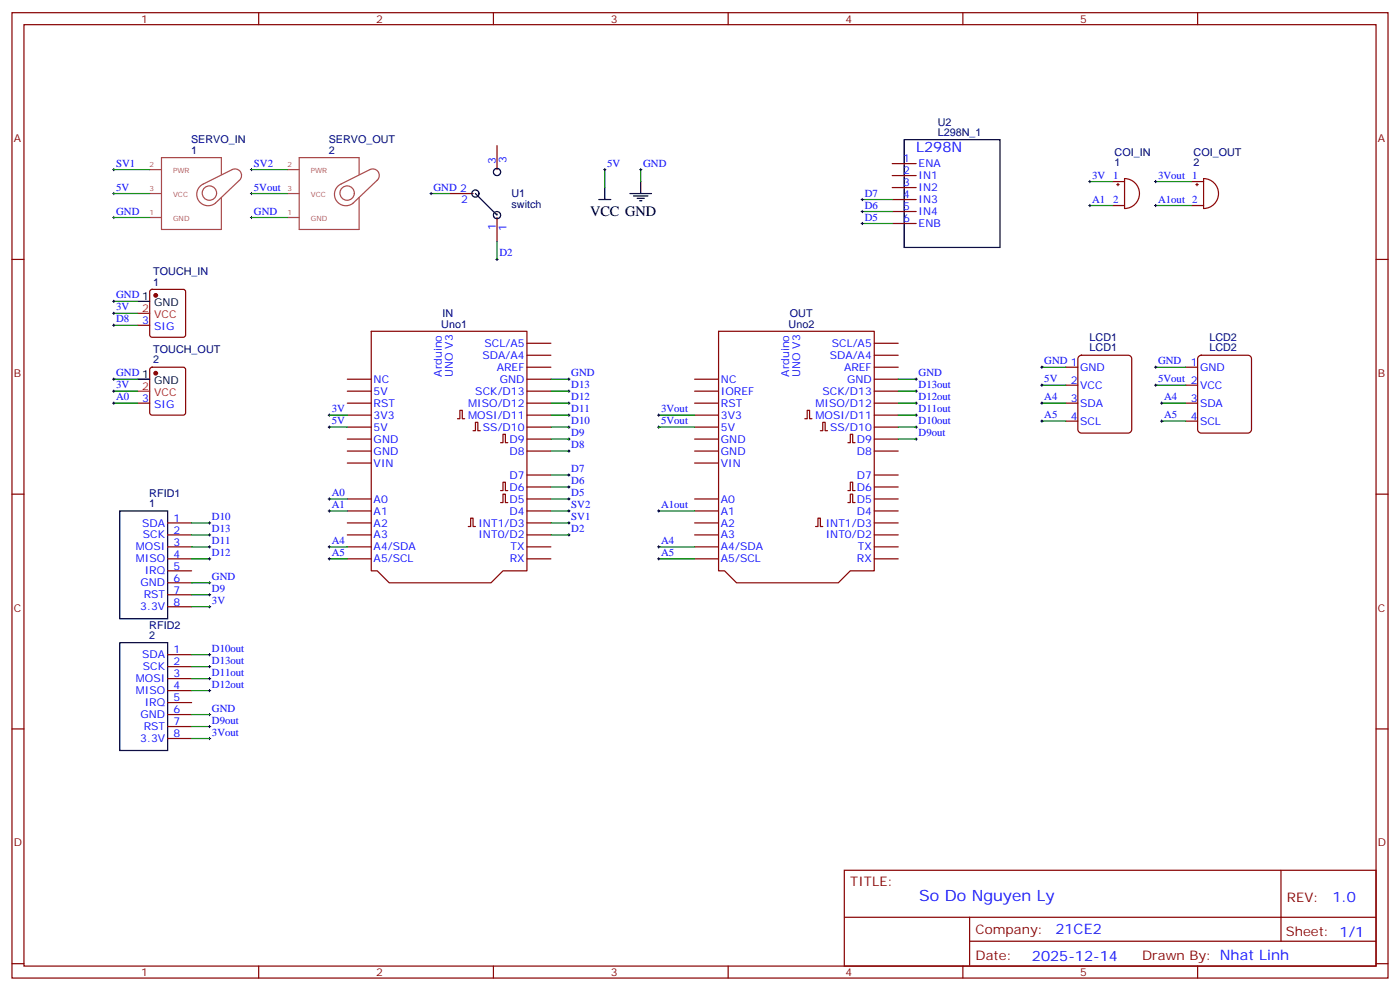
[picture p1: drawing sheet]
<svg xmlns="http://www.w3.org/2000/svg" width="412mm" height="292mm" viewBox="0 0 412 292" stroke-linecap="round" stroke-linejoin="round" font-family="sans-serif">
<g fill="none" stroke="#870000" stroke-width=".35">
<path d="M3.5 3.7h405.4v284.4h-405.4zM7.1 7.3h398.2v277.3h-398.2zM76.2 3.7v3.6M145.3 3.7v3.6M214.5 3.7v3.6M283.6 3.7v3.6M352.8 3.7v3.6M132.3 57h7M146.4 42.9v7.1M262.8 48.2h7.1M262.8 51.7h7.1M262.8 55.2h7.1"/>
<path d="M262.8 58.8h7.1M327.7 53.5h3.6M351 53.5h3.5M3.5 76.4h3.6M146.4 64.1v7M262.8 62.3h7.1M262.8 65.8h7.1M327.7 60.5h3.6M351 60.5h3.5M405.3 76.4h3.6M40.6 95.8h3.5M44.3 85.4l.5-.2h9.2l.5 .2 .2 .5v12.7l-.3 .5-.4 .2h-9.2l-.5-.2-.2-.5v-12.7z"/>
<path d="M109.4 97.6h45.8v70.5h-7l-3.6 3.6h-29.9l-3.6-3.6h-1.7zM211.7 97.6h45.8v70.5h-7l-3.6 3.6h-29.9l-3.6-3.6h-1.7zM40.6 118.7h3.5M44.3 108.4l.5-.2h9.2l.5 .2 .2 .5v12.7l-.3 .5-.4 .2h-9.2l-.5-.3-.2-.4v-12.7zM102.3 111.7h7.1M102.3 115.2h7.1M102.3 118.7h7.1M155.2 111.7h7.1M155.2 115.2h7.1M155.2 118.7h7.1M155.2 108.2h7.1M155.2 104.6h7.1"/>
<path d="M155.2 101.1h7.1M204.6 111.7h7.1M204.6 115.2h7.1M204.6 118.7h7.1M257.5 111.7h7.1M257.5 115.2h7.1M257.5 118.7h7.1M257.5 108.2h7.1M257.5 104.6h7.1M257.5 101.1h7.1M314 118.7h3.5M314 108.2h3.5"/>
<path d="M314 113.5h3.5M317.7 105.1l.9-.5h13.7l.9 .5 .2 .6v20.8l-.5 .9-.6 .2h-13.7l-.9-.5-.2-.6v-20.8zM349.2 118.7h3.6M349.2 108.2h3.6M349.2 113.5h3.6M353 105.1l.8-.5h13.8l.8 .5 .3 .6v20.8l-.5 .9-.6 .2h-13.8l-.8-.5-.2-.6v-20.8zM102.3 122.3h7.1M102.3 125.8h7.1M102.3 129.3h7.1M102.3 132.9h7.1M102.3 136.4h7.1M134.8 123.3h.7v-2.4h.7v2.4h.7"/>
<path d="M139.3 126.9h.8v-2.5h.7v2.5h.7M147.5 130.4h.7v-2.5h.7v2.5h.7M155.2 122.3h7.1M155.2 125.8h7.1M155.2 129.3h7.1M155.2 132.9h7.1M155.2 139.9h7.1M204.6 122.3h7.1M204.6 125.8h7.1M204.6 129.3h7.1M204.6 132.9h7.1M204.6 136.4h7.1"/>
<path d="M237.1 123.3h.7v-2.4h.7v2.4h.7M241.7 126.9h.7v-2.5h.7v2.5h.7M249.8 130.4h.7v-2.5h.7v2.5h.7M257.5 122.3h7.1M257.5 125.8h7.1M257.5 129.3h7.1M257.5 132.9h7.1M257.5 139.9h7.1M314 124h3.5M349.2 124h3.6M3.5 145.6h3.6M49.4 154h7"/>
<path d="M49.4 157.6h7M102.3 147h7.1M102.3 150.5h7.1M102.3 154h7.1M102.3 157.6h7.1M137.9 155.1h.7v-2.5h.7v2.5h.8M147.5 148h.7v-2.4h.7v2.4h.7M147.5 144.5h.7v-2.5h.7v2.5h.7M155.2 147h7.1M155.2 150.5h7.1M155.2 154h7.1M155.2 157.6h7.1"/>
<path d="M155.2 143.4h7.1M204.6 147h7.1M204.6 150.5h7.1M204.6 154h7.1M204.6 157.6h7.1M240.2 155.1h.7v-2.5h.8v2.5h.7M249.8 148h.7v-2.4h.7v2.4h.7M249.8 144.5h.7v-2.5h.7v2.5h.7M257.5 147h7.1M257.5 150.5h7.1M257.5 154h7.1M257.5 157.6h7.1"/>
<path d="M257.5 143.4h7.1M405.3 145.6h3.6M49.4 161.1h7M49.4 164.6h7M49.4 168.1h7M49.4 171.7h7M49.4 175.2h7M49.4 178.7h7M102.3 161.1h7.1M102.3 164.6h7.1M155.2 161.1h7.1M155.2 164.6h7.1"/>
<path d="M204.6 161.1h7.1M204.6 164.6h7.1M257.5 161.1h7.1M257.5 164.6h7.1M49.4 192.8h7M49.4 196.4h7M49.4 199.9h7M3.5 214.7h3.6M49.4 203.4h7M49.4 206.9h7M49.4 210.5h7M49.4 214h7"/>
<path d="M49.4 217.5h7M405.3 214.7h3.6M248.7 256.3h156.6v28.3h-156.6zM377.3 256.4v20.8M248.7 270.2h156.5M285.6 277.2h119.6M285.6 270.2v14.1M3.5 283.8h3.6M76.2 284.6v3.5M145.3 284.6v3.5M214.5 284.6v3.5M283.6 284.6v3.5"/>
<path d="M352.8 284.6v3.5M405.3 283.8h3.6"/>
</g>
<g fill="none" stroke="#008700" stroke-width=".35">
<path d="M33.5 50h10.6M33.5 57h10.6M74.1 50h10.6M74.1 57h10.6M127 57h5.3M178.2 50v5.2M188.7 50v3.5M254 58.8h8.8M321 53.5h6.7M340.4 53.5h10.6M33.5 64.1h10.6M74.1 64.1h10.6"/>
<path d="M146.4 71.1v5.3M254 65.8h8.8M254 62.3h8.8M321 60.5h6.7M340.4 60.5h10.6M33.5 88.8h7.1M33.5 92.3h7.1M33.5 95.8h7.1M33.5 111.7h7.1M33.5 118.7h7.1M33.5 115.2h7.1M162.3 111.7h5.3"/>
<path d="M162.3 118.7h5.3M162.3 115.2h5.3M264.6 111.7h5.3M264.6 118.7h5.3M264.6 115.2h5.3M306.9 108.2h7.1M306.9 113.5h7.1M306.9 118.7h7.1M340.4 108.2h8.8M340.4 113.5h8.8M342.2 118.7h7M97 122.3h5.3"/>
<path d="M97 125.8h5.3M162.3 122.3h5.3M162.3 125.8h5.3M162.3 132.9h5.3M162.3 129.3h5.3M162.3 139.9h5.3M194 122.3h10.6M194 125.8h10.6M264.6 122.3h5.3M264.6 125.8h5.3M264.6 129.3h5.3M306.9 124h7.1"/>
<path d="M342.2 124h7M56.4 154h5.3M56.4 157.6h5.3M97 150.5h5.3M97 147h5.3M162.3 150.5h5.3M162.3 154h5.3M162.3 147h5.3M162.3 157.6h5.3M162.3 143.4h5.3M194 150.5h10.6M56.4 171.7h5.3"/>
<path d="M56.4 178.7h5.3M56.4 175.2h5.3M56.4 164.6h5.3M56.4 161.1h5.3M97 161.1h5.3M97 164.6h5.3M194 164.6h10.6M194 161.1h10.6M56.4 192.8h5.3M56.4 196.4h5.3M56.4 199.9h5.3M56.4 210.5h5.3"/>
<path d="M56.4 217.5h5.3M56.4 203.4h5.3M56.4 214h5.3"/>
</g>
<g fill="none" stroke="#000" stroke-width=".29">
<path d="M33.2 50h.7M33.2 57h.7M33.5 49.6v.7M33.5 56.7v.7M73.7 50h.7M73.7 57h.7M74.1 49.6v.7M74.1 56.7v.7M126.6 57h.8M127 56.7v.7M177.8 50h.7M178.2 49.6v.7"/>
<path d="M188.4 50h.7M188.7 49.6v.7M253.6 58.8h.8M254 58.4v.7M320.7 53.5h.7M321 53.1v.7M340.1 53.5h.7M340.4 53.1v.7M33.2 64.1h.7M33.5 63.7v.7M73.7 64.1h.7M74.1 63.7v.7"/>
<path d="M146 76.4h.8M146.4 76.1v.7M253.6 62.3h.8M253.6 65.8h.8M254 61.9v.8M254 65.5v.7M320.7 60.5h.7M321 60.2v.7M340.1 60.5h.7M340.4 60.2v.7M33.2 88.8h.7M33.2 92.3h.7"/>
<path d="M33.2 95.8h.7M33.5 88.4v.7M33.5 91.9v.7M33.5 95.5v.7M33.2 111.7h.7M33.2 115.2h.7M33.2 118.7h.7M33.5 111.3v.7M33.5 114.9v.7M33.5 118.4v.7M167.2 111.7h.7M167.2 115.2h.7"/>
<path d="M167.2 118.7h.7M167.6 111.3v.7M167.6 114.9v.7M167.6 118.4v.7M269.5 111.7h.7M269.5 115.2h.7M269.5 118.7h.7M269.9 111.3v.7M269.9 114.9v.7M269.9 118.4v.7M306.6 113.5h.7M306.6 108.2h.7"/>
<path d="M306.6 118.7h.7M306.9 107.8v.7M306.9 113.1v.7M306.9 118.4v.7M340.1 113.5h.7M340.1 108.2h.7M340.4 107.8v.7M340.4 113.1v.7M341.8 118.7h.7M342.2 118.4v.7M96.7 122.3h.7M96.7 125.8h.7"/>
<path d="M97 121.9v.7M97 125.4v.8M167.2 122.3h.7M167.2 125.8h.7M167.2 132.9h.7M167.2 129.3h.7M167.2 139.9h.7M167.6 121.9v.7M167.6 125.4v.8M167.6 129v.7M167.6 132.5v.7M167.6 139.6v.7"/>
<path d="M193.7 122.3h.7M193.7 125.8h.7M194 121.9v.7M194 125.4v.8M269.5 122.3h.7M269.5 125.8h.7M269.5 129.3h.7M269.9 121.9v.7M269.9 125.4v.8M269.9 129v.7M306.6 124h.7M306.9 123.7v.7"/>
<path d="M341.8 124h.7M342.2 123.7v.7M61.4 154h.7M61.4 157.6h.7M61.7 153.7v.7M61.7 157.2v.7M96.7 150.5h.7M96.7 147h.7M97 146.6v.7M97 150.1v.7M167.2 150.5h.7M167.2 154h.7"/>
<path d="M167.2 147h.7M167.2 157.6h.7M167.2 143.4h.7M167.6 143.1v.7M167.6 146.6v.7M167.6 150.1v.7M167.6 153.7v.7M167.6 157.2v.7M193.7 150.5h.7M194 150.1v.7M61.4 171.7h.7M61.4 178.7h.7"/>
<path d="M61.4 161.1h.7M61.4 164.6h.7M61.4 175.2h.7M61.7 160.7v.7M61.7 164.3v.7M61.7 171.3v.7M61.7 174.8v.7M61.7 178.4v.7M96.7 161.1h.7M96.7 164.6h.7M97 160.7v.7M97 164.3v.7"/>
<path d="M193.7 161.1h.7M193.7 164.6h.7M194 160.7v.7M194 164.3v.7M61.4 192.8h.7M61.4 196.4h.7M61.4 199.9h.7M61.7 192.5v.7M61.7 196v.7M61.7 199.5v.7M61.4 210.5h.7M61.4 217.5h.7"/>
<path d="M61.4 203.4h.7M61.4 214h.7M61.7 203.1v.7M61.7 210.1v.7M61.7 213.6v.7M61.7 217.2v.7"/>
</g>
<g fill="none" stroke="#000" stroke-width=".35">
<path d="M140.1 57l6.3 6.4v-.4M176.4 58.8h3.5M178.2 55.2v3.6M185.6 57h6.3M186.6 57.7h4.3M187.7 58.4h2.1M188.4 59.1h.7M188.7 53.5v3.5M266.3 41.1h28.3v31.8h-28.3zM40.6 88.8h3.5M40.6 111.7h3.5M35.3 150.5h14.1v31.7h-14.1z"/>
<path d="M35.3 189.3h14.1v31.8h-14.1z"/>
<circle cx="140.1" cy="57" r="1.06"/>
<circle cx="146.4" cy="50.7" r="1.06"/>
<circle cx="146.4" cy="63.4" r="1.06"/>
</g>
<g fill="none" stroke="#a64a4a" stroke-width=".35">
<path d="M44.1 50h3.5M44.1 57h3.5M58.8 55l1.1-.8 8.5-4.2a1.92 1.92 0 0 1 2.4 .6 1.92 1.92 0 0 1-.3 2.5l-7.1 6.7a3.4 3.4 0 0 1-4.5-.3 3.4 3.4 0 0 1-.1-4.5zM65.2 51.4v-5h-17.6v21.2h17.6v-9.4M84.7 50h3.4M84.7 57h3.4M99.4 55l1.1-.8 8.5-4.2a1.92 1.92 0 0 1 2.4 .6 1.92 1.92 0 0 1-.3 2.5l-7.1 6.7a3.4 3.4 0 0 1-4.6-.3 3.4 3.4 0 0 1 0-4.5zM105.8 51.4v-5h-17.7v21.2h17.7v-9.4M44.1 64.1h3.5M84.7 64.1h3.4"/>
<circle cx="61.7" cy="56.9" r="2.12"/>
<circle cx="102.3" cy="56.9" r="2.12"/>
</g>
<g fill="#870000" stroke="#870000" stroke-width=".35">
<circle cx="45.9" cy="87" r=".53"/>
<circle cx="45.9" cy="109.9" r=".53"/>
</g>
<path d="M40.6 92.3h3.5M40.6 115.2h3.5" fill="none" stroke="#f00" stroke-width=".35"/>
<path d="M329 54.4h.7M329.3 54v.7M331.3 52.6a4.4 4.4 0 0 1 4.4 4.4 4.4 4.4 0 0 1-4.4 4.4zM352.2 54.4h.8M352.6 54v.7M354.5 52.6a4.4 4.4 0 0 1 4.4 4.4 4.4 4.4 0 0 1-4.4 4.4z" fill="none" stroke="#a10000" stroke-width=".35"/>
<text font-size="4.6" fill="#00f" x="270.8" y="265.4">So Do Nguyen Ly</text>
<g font-size="4.2" fill="#00f">
<text x="269.9" y="44.7">L298N</text>
<text x="392.5" y="265.6">1.0</text>
<text x="310.9" y="275.2">21CE2</text>
<text x="304" y="283">2025-12-14</text>
</g>
<text font-size="4.2" x="173.8" y="63.7">VCC GND</text>
<g font-size="3.9" fill="#800">
<text x="250.5" y="260.9">TITLE:</text>
<text x="379.1" y="265.6">REV:</text>
<text x="287.4" y="275.1">Company:</text>
<text x="378.7" y="275.7">Sheet: 1/1</text>
<text x="287.4" y="282.8">Date:</text>
<text x="336.4" y="282.9">Drawn By: Nhat Linh</text>
</g>
<g font-size="3.2" fill="#800">
<text x="41.6" y="6.7">1</text>
<text x="110.8" y="6.7">2</text>
<text x="179.9" y="6.7">3</text>
<text x="249.1" y="6.7">4</text>
<text x="318.2" y="6.7">5</text>
<text x="4.1" y="41.8">A</text>
<text x="405.9" y="41.8">A</text>
<text x="4.1" y="111">B</text>
<text x="405.9" y="111">B</text>
<text x="4.1" y="180.1">C</text>
<text x="405.9" y="180.1">C</text>
<text x="4.1" y="249.3">D</text>
<text x="405.9" y="249.3">D</text>
<text x="41.6" y="287.5">1</text>
<text x="110.8" y="287.5">2</text>
<text x="179.9" y="287.5">3</text>
<text x="249.1" y="287.5">4</text>
<text x="318.2" y="287.5">5</text>
</g>
<g font-size="3.2" fill="#000080">
<text x="276.2" y="40.1">L298N_1</text>
<text x="276.2" y="37">U2</text>
<text x="56.3" y="42.1">SERVO_IN</text>
<text x="56.3" y="45.4">1</text>
<text x="96.8" y="42.1">SERVO_OUT</text>
<text x="96.8" y="45.4">2</text>
<text x="328.3" y="45.9">COI_IN</text>
<text x="351.6" y="45.9">COI_OUT</text>
<text x="328.3" y="48.9">1</text>
<text x="351.6" y="48.9">2</text>
<text x="150.7" y="58.1">U1</text>
<text x="150.7" y="61.4">switch</text>
<text x="45.2" y="80.9">TOUCH_IN</text>
<text x="45.2" y="84.1">1</text>
<text x="130.4" y="93.2">IN</text>
<text x="232.7" y="93.2">OUT</text>
<text x="130" y="96.5">Uno1</text>
<text x="232.3" y="96.5">Uno2</text>
<text x="321" y="100.3">LCD1</text>
<text x="356.2" y="100.3">LCD2</text>
<text x="45.2" y="107">2</text>
<text x="45.2" y="103.9">TOUCH_OUT</text>
<text x="321" y="103.4">LCD1</text>
<text x="356.2" y="103.4">LCD2</text>
<text x="44" y="149.4">1</text>
<text x="44" y="146.4">RFID1</text>
<text x="44" y="185.3">RFID2</text>
<text x="44" y="188.2">2</text>
</g>
<g font-size="3.2" fill="#00f">
<text x="266.1" y="47.8">1</text>
<text x="34.2" y="49.1">SV1</text>
<text x="74.8" y="49.1">SV2</text>
<text x="146" y="48.2" transform="rotate(-90 146 48.2)">3</text>
<text x="149.2" y="48.1" transform="rotate(-90 149.2 48.1)">3</text>
<text x="178.9" y="49.1">5V</text>
<text x="189.4" y="49.1">GND</text>
<text x="266.1" y="51.4">2</text>
<text x="270.6" y="49.2">ENA</text>
<text x="270.6" y="52.8">IN1</text>
<text x="321.7" y="52.6">3V</text>
<text x="327.9" y="52.8">1</text>
<text x="341.1" y="52.6">3Vout 1</text>
<text x="34.2" y="56.1">5V</text>
<text x="74.8" y="56.1">5Vout</text>
<text x="127.7" y="56.1">GND 2</text>
<text x="135.8" y="59.8">2</text>
<text x="254.7" y="57.9">D7</text>
<text x="266.1" y="54.9">3</text>
<text x="266.1" y="58.4">4</text>
<text x="270.6" y="56.3">IN2</text>
<text x="270.6" y="59.8">IN3</text>
<text x="321.7" y="59.7">A1</text>
<text x="327.9" y="59.8">2</text>
<text x="341.1" y="59.7">A1out 2</text>
<text x="34.2" y="63.2">GND</text>
<text x="74.8" y="63.2">GND</text>
<text x="254.7" y="61.4">D6</text>
<text x="254.7" y="64.9">D5</text>
<text x="266.1" y="61.9">5</text>
<text x="266.1" y="65.5">6</text>
<text x="270.6" y="63.4">IN4</text>
<text x="146" y="67.8" transform="rotate(-90 146 67.8)">1</text>
<text x="149.2" y="67.9" transform="rotate(-90 149.2 67.9)">1</text>
<text x="270.6" y="66.9">ENB</text>
<text x="147.1" y="75.5">D2</text>
<text x="34.2" y="87.9">GND 1</text>
<text x="34.2" y="91.4">3V</text>
<text x="34.2" y="94.9">D8</text>
<text x="41.9" y="95.5">3</text>
<text x="45.4" y="97.2">SIG</text>
<text x="142.1" y="105.7">SDA/A4</text>
<text x="142.7" y="102.2">SCL/A5</text>
<text x="244.4" y="105.7">SDA/A4</text>
<text x="245" y="102.2">SCL/A5</text>
<text x="307.6" y="107.3">GND 1</text>
<text x="341.1" y="107.3">GND</text>
<text x="350.8" y="107.8">1</text>
<text x="34.2" y="110.8">GND 1</text>
<text x="110.1" y="112.7">NC</text>
<text x="130.2" y="111" transform="rotate(-90 130.2 111)">Arduino</text>
<text x="133.3" y="111" transform="rotate(-90 133.3 111)">UNO V3</text>
<text x="146.3" y="109.2">AREF</text>
<text x="147.2" y="112.7">GND</text>
<text x="168.3" y="110.8">GND</text>
<text x="212.4" y="112.7">NC</text>
<text x="232.5" y="111" transform="rotate(-90 232.5 111)">Arduino</text>
<text x="235.7" y="111" transform="rotate(-90 235.7 111)">UNO V3</text>
<text x="248.6" y="109.2">AREF</text>
<text x="249.5" y="112.7">GND</text>
<text x="270.6" y="110.8">GND</text>
<text x="307.6" y="112.6">5V</text>
<text x="315.5" y="113.1">2</text>
<text x="318.2" y="109.2">GND</text>
<text x="341.1" y="112.6">5Vout 2</text>
<text x="353.5" y="109.2">GND</text>
<text x="34.2" y="114.3">3V</text>
<text x="34.2" y="117.9">A0</text>
<text x="41.9" y="118.4">3</text>
<text x="110.1" y="116.3">5V</text>
<text x="110.1" y="119.8">RST</text>
<text x="137.9" y="119.8">MISO/D12</text>
<text x="140" y="116.3">SCK/D13</text>
<text x="168.3" y="117.9">D12</text>
<text x="168.3" y="114.3">D13</text>
<text x="212.4" y="116.3">IOREF</text>
<text x="212.4" y="119.8">RST</text>
<text x="240.2" y="119.8">MISO/D12</text>
<text x="242.3" y="116.3">SCK/D13</text>
<text x="270.6" y="114.3">D13out</text>
<text x="270.6" y="117.9">D12out</text>
<text x="307.6" y="117.9">A4</text>
<text x="315.5" y="118.4">3</text>
<text x="318.2" y="114.5">VCC</text>
<text x="318.2" y="119.8">SDA</text>
<text x="342.9" y="117.9">A4</text>
<text x="350.8" y="118.4">3</text>
<text x="353.5" y="114.5">VCC</text>
<text x="353.5" y="119.8">SDA</text>
<text x="45.4" y="120.2">SIG</text>
<text x="97.7" y="121.4">3V</text>
<text x="97.7" y="124.9">5V</text>
<text x="110.1" y="123.3">3V3</text>
<text x="137.9" y="123.3">MOSI/D11</text>
<text x="168.3" y="124.9">D10</text>
<text x="168.3" y="121.4">D11</text>
<text x="194.7" y="124.9">5Vout</text>
<text x="194.7" y="121.4">3Vout</text>
<text x="212.4" y="123.3">3V3</text>
<text x="240.2" y="123.3">MOSI/D11</text>
<text x="270.6" y="121.4">D11out</text>
<text x="270.6" y="124.9">D10out</text>
<text x="307.6" y="123.2">A5</text>
<text x="315.5" y="123.7">4</text>
<text x="318.2" y="125.1">SCL</text>
<text x="342.9" y="123.2">A5</text>
<text x="350.8" y="123.7">4</text>
<text x="353.5" y="125.1">SCL</text>
<text x="110.1" y="126.9">5V</text>
<text x="110.1" y="130.4">GND</text>
<text x="142.3" y="126.9">SS/D10</text>
<text x="150.1" y="130.4">D9</text>
<text x="168.3" y="132">D8</text>
<text x="168.3" y="128.4">D9</text>
<text x="212.4" y="126.9">5V</text>
<text x="212.4" y="130.4">GND</text>
<text x="244.6" y="126.9">SS/D10</text>
<text x="252.4" y="130.4">D9</text>
<text x="270.6" y="128.4">D9out</text>
<text x="110.1" y="133.9">GND</text>
<text x="110.1" y="137.4">VIN</text>
<text x="150.1" y="133.9">D8</text>
<text x="212.4" y="133.9">GND</text>
<text x="212.4" y="137.4">VIN</text>
<text x="252.4" y="133.9">D8</text>
<text x="150.1" y="141">D7</text>
<text x="168.3" y="139">D7</text>
<text x="168.3" y="142.6">D6</text>
<text x="252.4" y="141">D7</text>
<text x="97.7" y="146.1">A0</text>
<text x="97.7" y="149.6">A1</text>
<text x="110.1" y="148">A0</text>
<text x="150.1" y="148">D5</text>
<text x="150.1" y="144.5">D6</text>
<text x="168.3" y="149.6">SV2</text>
<text x="168.3" y="146.1">D5</text>
<text x="194.7" y="149.6">A1out</text>
<text x="212.4" y="148">A0</text>
<text x="252.4" y="148">D5</text>
<text x="252.4" y="144.5">D6</text>
<text x="41.9" y="155.1">SDA</text>
<text x="51.2" y="153.7">1</text>
<text x="62.4" y="153.1">D10</text>
<text x="110.1" y="151.6">A1</text>
<text x="110.1" y="155.1">A2</text>
<text x="140.9" y="155.1">INT1/D3</text>
<text x="150.1" y="151.6">D4</text>
<text x="168.3" y="153.1">SV1</text>
<text x="212.4" y="151.6">A1</text>
<text x="212.4" y="155.1">A2</text>
<text x="243.2" y="155.1">INT1/D3</text>
<text x="252.4" y="151.6">D4</text>
<text x="42.1" y="158.6">SCK</text>
<text x="51.2" y="157.2">2</text>
<text x="51.2" y="160.7">3</text>
<text x="62.4" y="160.2">D11</text>
<text x="62.4" y="156.7">D13</text>
<text x="97.7" y="160.2">A4</text>
<text x="110.1" y="158.6">A3</text>
<text x="140.9" y="158.6">INT0/D2</text>
<text x="168.3" y="156.7">D2</text>
<text x="194.7" y="160.2">A4</text>
<text x="212.4" y="158.6">A3</text>
<text x="243.2" y="158.6">INT0/D2</text>
<text x="40" y="162.1">MOSI</text>
<text x="40" y="165.7">MISO</text>
<text x="51.2" y="164.3">4</text>
<text x="51.2" y="167.8">5</text>
<text x="62.4" y="163.7">D12</text>
<text x="97.7" y="163.7">A5</text>
<text x="110.1" y="162.1">A4/SDA</text>
<text x="110.1" y="165.7">A5/SCL</text>
<text x="150.1" y="165.7">RX</text>
<text x="150.4" y="162.1">TX</text>
<text x="194.7" y="163.7">A5</text>
<text x="212.4" y="162.1">A4/SDA</text>
<text x="212.4" y="165.7">A5/SCL</text>
<text x="252.4" y="165.7">RX</text>
<text x="252.7" y="162.1">TX</text>
<text x="41.4" y="172.7">GND</text>
<text x="42.6" y="169.2">IRQ</text>
<text x="51.2" y="171.3">6</text>
<text x="62.4" y="170.8">GND</text>
<text x="41.3" y="179.8">3.3V</text>
<text x="42.4" y="176.2">RST</text>
<text x="51.2" y="174.8">7</text>
<text x="51.2" y="178.4">8</text>
<text x="62.4" y="177.8">3V</text>
<text x="62.4" y="174.3">D9</text>
<text x="62.4" y="191.9">D10out</text>
<text x="41.9" y="193.9">SDA</text>
<text x="42.1" y="197.4">SCK</text>
<text x="51.2" y="192.5">1</text>
<text x="51.2" y="196">2</text>
<text x="62.4" y="195.5">D13out</text>
<text x="40" y="200.9">MOSI</text>
<text x="51.2" y="199.5">3</text>
<text x="51.2" y="203.1">4</text>
<text x="62.4" y="199">D11out</text>
<text x="62.4" y="202.5">D12out</text>
<text x="40" y="204.5">MISO</text>
<text x="42.6" y="208">IRQ</text>
<text x="51.2" y="206.6">5</text>
<text x="62.4" y="209.6">GND</text>
<text x="41.4" y="211.5">GND</text>
<text x="42.4" y="215.1">RST</text>
<text x="51.2" y="210.1">6</text>
<text x="51.2" y="213.6">7</text>
<text x="62.4" y="213.1">D9out</text>
<text x="41.3" y="218.6">3.3V</text>
<text x="51.2" y="217.2">8</text>
<text x="62.4" y="216.6">3Vout</text>
</g>
<g font-size="3.2" fill="#f00">
<text x="41.9" y="91.9">2</text>
<text x="45.4" y="93.7">VCC</text>
<text x="41.9" y="114.9">2</text>
<text x="45.4" y="116.6">VCC</text>
</g>
<g font-size="3.2">
<text x="45.4" y="90.2">GND</text>
<text x="45.4" y="113.1">GND</text>
</g>
<g font-size="2.1" fill="#a54b4b">
<text x="44.1" y="49.3">2</text>
<text x="51" y="51">PWR</text>
<text x="84.7" y="49.3">2</text>
<text x="91.6" y="51">PWR</text>
<text x="44.1" y="56.3">3</text>
<text x="51" y="58">VCC</text>
<text x="84.7" y="56.3">3</text>
<text x="91.6" y="58">VCC</text>
<text x="44.1" y="63.4">1</text>
<text x="51" y="65.1">GND</text>
<text x="84.7" y="63.4">1</text>
<text x="91.6" y="65.1">GND</text>
</g>
</svg>
